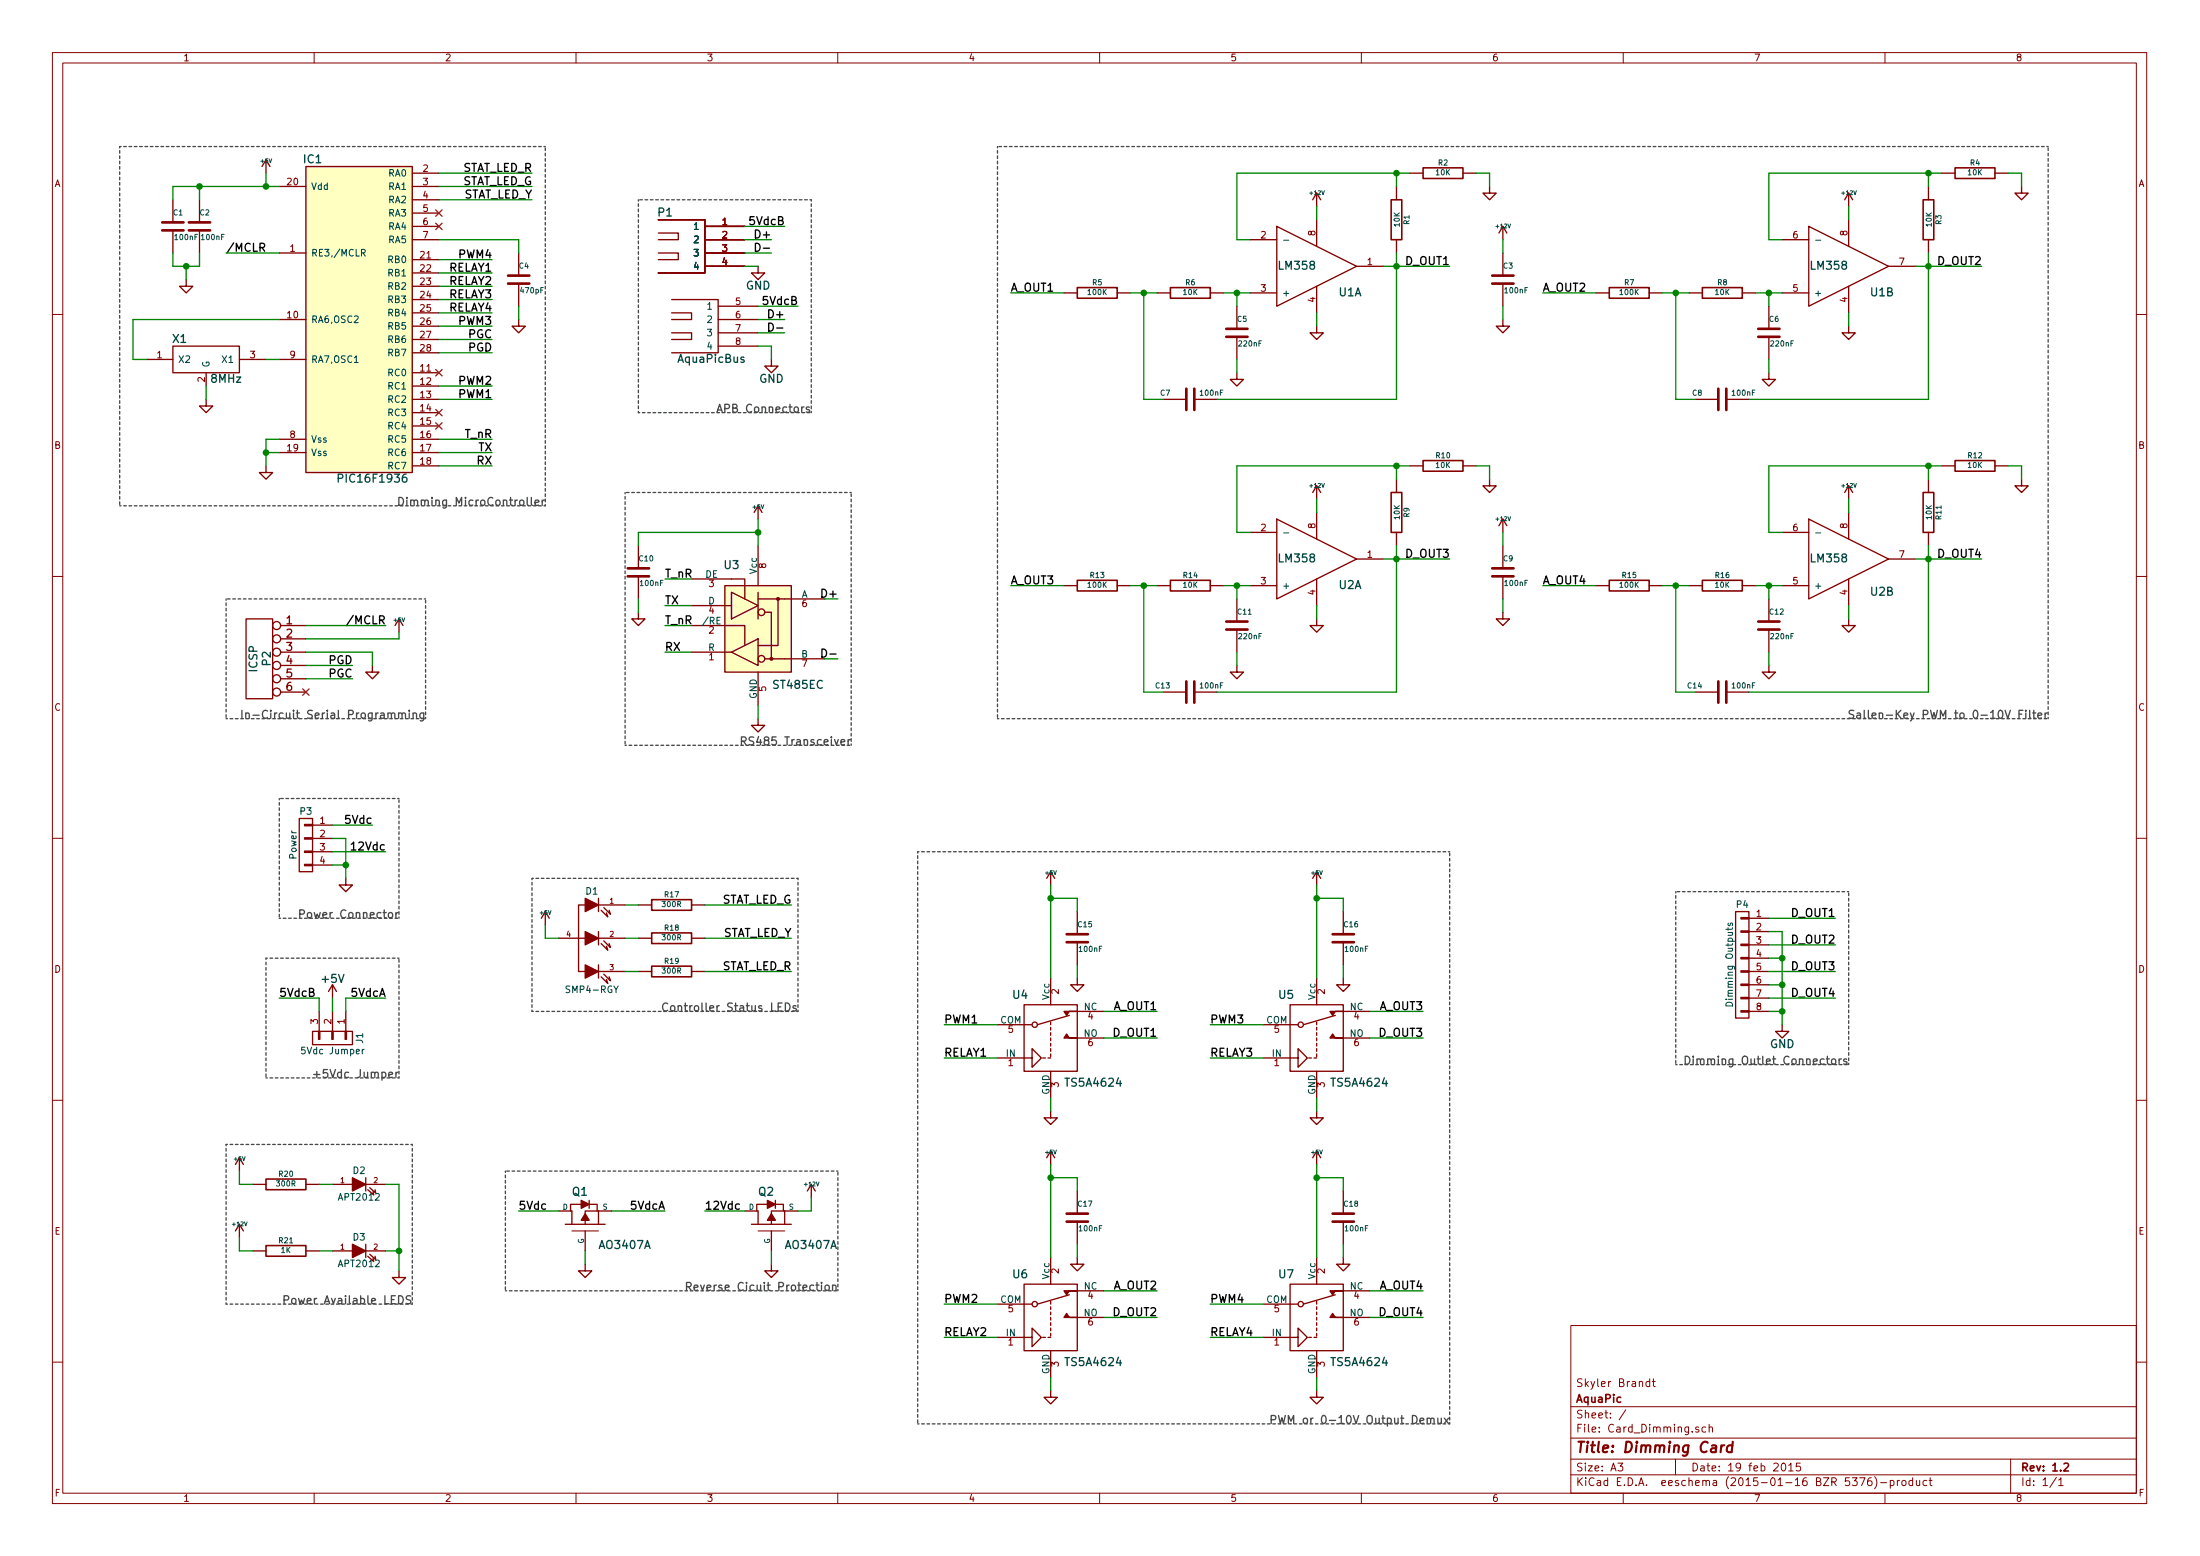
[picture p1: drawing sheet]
<svg xmlns="http://www.w3.org/2000/svg" width="420mm" height="297mm" viewBox="0 0 420 297" stroke-linecap="round" stroke-linejoin="round" font-family="sans-serif">
<g fill="none" stroke="#840000" stroke-width=".19">
<path d="M10 10h400v277h-400zM12 12h396v273.1h-396zM60 10v2M110 10v2M160 10v2M210 10v2M260 10v2M310 10v2M360 10v2M10 60h2M408 60h2M10 110h2"/>
<path d="M408 110h2M10 160h2M408 160h2M10 210h2M408 210h2M300 253h108v32.1h-108zM10 260h2M300 278.5h108M300 274.5h108M300 268.5h108M309 279.3h.9l-.5 .6 .5 .1v.7l-.2 .1-.7-.1M310.5 269.1l-1.3 2"/>
<path d="M315.1 263.8l-.5-.1-.2 .3v.6l.2 .1 .5-.1M315.1 263.2v1.5M315.6 263.7h.5M315.8 263.2v1.3l.3 .2M320 278.5v3M324.4 272.5a.37 .37 0 0 0-.6 .1l.1 .2 .5 .2 .1 .1-.2 .3-.5-.1M325.8 272.5l-.5-.1-.3 .3 .1 .6 .2 .1 .5-.1M326.4 272.5l.2-.1 .4 .1 .1 .9M326.4 271.9v1.5M340.3 279.5l.2-.2a.81 .81 0 0 1 .6 .6 .81 .81 0 0 1-.3 .8l-.1 .1a.79 .79 0 0 1-.4-1.3zM341.6 279.7l.4-.4v1.5M343.8 279.3h-.7l-.1 .7 .3-.1h.4l.2 .3-.1 .5-.2 .1-.6-.1"/>
<path d="M384 278.5v6.6M408 260h2M60 285.1v1.9M110 285.1v1.9M160 285.1v1.9M210 285.1v1.9M260 285.1v1.9M300 281.5h108M310 285.1v1.9M341.6 280.8h.9M355.2 282.1h1l-.7 1.5M357.4 282.1a.59 .59 0 0 0-.7 .6v.8l.2 .1 .6-.1v-.5l-.1-.3h-.5l-.2 .3"/>
<path d="M358 281.9a1.71 1.71 0 0 1 0 2.3M359.2 283h1.1M360 285.1v1.9M361 282.7l.4-.1 .3 .3-.1 .6h-.6M361 282.6v1.5M362.4 282.6v1M362.8 282.6l-.4 .3M363.3 282.7l.2-.1 .4 .1 .1 .6-.1 .2-.4 .1-.2-.1zM365.3 282.7l-.5-.1-.2 .3v.6l.2 .1 .5-.1M365.3 282.1v1.5M366 282.6l.1 .9 .3 .1 .2-.1M366.6 282.6v1"/>
<path d="M368 282.7l-.5-.1-.2 .3v.6l.2 .1 .5-.1M368.4 282.6h.6M368.6 282.1v1.3l.4 .2M392.7 282l-1.2 2M393.2 282.5l.4-.4v1.5M393.2 283.6h.8"/>
</g>
<g fill="none" stroke="#840000" stroke-width=".3">
<path d="M265.7 38.1h2v7.7h-2zM271.8 32h7.6v2.1h-7.6zM367.3 38.1h2v7.7h-2zM373.4 32h7.6v2.1h-7.6zM205.7 54.9h7.7v2h-7.7zM223.5 54.9h7.6v2h-7.6zM307.3 54.9h7.7v2h-7.7zM325.1 54.9h7.6v2h-7.6zM265.7 94h2v7.6h-2zM271.8 87.9h7.6v2.1h-7.6zM367.3 94h2v7.6h-2zM373.4 87.9h7.6v2.1h-7.6z"/>
<path d="M205.7 110.8h7.7v2h-7.7zM223.5 110.8h7.6v2h-7.6zM307.3 110.8h7.7v2h-7.7zM325.1 110.8h7.6v2h-7.6zM124.5 171.7h7.6v2.1h-7.6zM124.5 178.1h7.6v2h-7.6zM124.5 184.4h7.6v2.1h-7.6zM50.8 237.8h7.6v2h-7.6zM50.8 225.1h7.6v2h-7.6zM394.2 279.5l.6-.2 .2 .4-.9 1.1h.9"/>
</g>
<path d="M329.3 275.9l-.4 .1-.2 .3M330.9 276a.7 .7 0 0 0-1.1 .3v.7l.3 .2 .6-.1M330.9 275.2l-.2 2" fill="none" stroke="#840000" stroke-width=".41"/>
<path d="M49.7 47.3l.7-.1 .1-.2v-.4l-.3-.2h-.5v1.6M50 47.3l.5 .7M144.3 46.4a.77 .77 0 0 1 .9 .8 .77 .77 0 0 1-.9 .8zM145.8 47.4h1.2M146.8 61.7a.77 .77 0 0 1 .9 .7 .77 .77 0 0 1-.9 .8zM148.3 62.6h1.2M157 123.9a.77 .77 0 0 1 .9 .8 .77 .77 0 0 1-.9 .7z" fill="none" stroke="#000" stroke-width=".25"/>
<g fill="none" stroke="#840000" stroke-width=".25">
<path d="M33 38.1v4.4M38.1 38.1v4.4M50.8 30.5l-.8 1.3M50.8 30.5v2.6M50.8 30.5l.8 1.3M53.3 35.6h5.1M58.4 31.8h20.3v58.4h-20.3zM78.7 33.1h5.1M78.7 35.6h5.1M78.7 38.1h5.1M251.5 36.9v2.5M251.5 36.9l-.8 1.2"/>
<path d="M251.5 36.9l.7 1.2M266.7 35.6v2.5M269.2 33.1h2.6M279.4 33.1h2.5M284.5 35.6v1.3h1.2l-1.2 1.2-1.3-1.2h1.3M353.1 36.9v2.5M353.1 36.9l-.8 1.2M353.1 36.9l.7 1.2M368.3 35.6v2.5M370.8 33.1h2.6M381 33.1h2.5M386.1 35.6v1.3h1.2l-1.2 1.2-1.3-1.2h1.3"/>
<path d="M33 44v4.3M35.6 53.4v1.2h1.2l-1.2 1.3-1.3-1.3h1.3M38.1 44v4.3M53.3 48.3h5.1M78.7 45.8h5.1M78.7 40.7h5.1M78.7 43.2h5.1M78.7 49.6h5.1M78.7 52.1h5.1M78.7 54.6h5.1M78.7 57.2h5.1M78.7 59.7h5.1"/>
<path d="M99.1 48.3v4.3M99.1 54.1v4.4M125.7 41.9h8.9v10.2h-8.9M125.7 48.3h3.8v1.3h-3.8M125.7 44.5h3.8v1.3h-3.8M128.3 59.7h3.8v1.3h-3.8M128.3 57.2h8.9v10.1h-8.9M134.6 50.8h7.6M134.6 45.8h7.6M134.6 48.3h7.6M134.6 43.2h7.6M137.2 58.5h7.6"/>
<path d="M144.8 50.8v1.3h1.2l-1.2 1.3-1.3-1.3h1.3M203.2 55.9h2.5M213.4 55.9h2.5M221 55.9h2.5M231.1 55.9h2.6M236.2 58.5v4.3M238.8 55.9h5M238.8 45.8h5M243.8 43.2l15.3 7.6-15.3 7.7zM251.5 41.9v5.1M251.5 54.6v5.1M259.1 50.8h5.1"/>
<path d="M266.7 45.8v2.5M287 43.2v2.6M287 48.3v4.3M287 54.1v4.4M287 43.2l-.7 1.3M287 43.2l.8 1.3M304.8 55.9h2.5M315 55.9h2.5M322.6 55.9h2.5M332.7 55.9h2.6M337.8 58.5v4.3M340.4 55.9h5"/>
<path d="M340.4 45.8h5M345.4 43.2l15.3 7.6-15.3 7.7zM353.1 41.9v5.1M353.1 54.6v5.1M360.7 50.8h5.1M368.3 45.8v2.5M27.9 68.6h5.1M33 66.1h12.7v5.1h-12.7zM39.4 76.2v1.3h1.2l-1.2 1.3-1.3-1.3h1.3M39.4 71.2v2.5M45.7 68.6h5.1M53.3 68.6h5.1"/>
<path d="M53.3 61h5.1M78.7 76.2h5.1M78.7 71.2h5.1M78.7 73.7h5.1M78.7 78.8h5.1M78.7 62.3h5.1M78.7 64.8h5.1M78.7 67.3h5.1M99.1 61v1.3h1.2l-1.2 1.2-1.3-1.2h1.3M128.3 63.5h3.8v1.3h-3.8M137.2 61h7.6M137.2 63.5h7.6"/>
<path d="M137.2 66.1h7.6M147.3 68.6v1.3h1.3l-1.3 1.3-1.3-1.3h1.3M222.2 76.2h4.4M228.1 76.2h4.3M236.2 71.2v1.2h1.3l-1.3 1.3-1.3-1.3h1.3M236.2 64.3v4.3M251.5 62.3v1.2h1.2l-1.2 1.3-1.3-1.3h1.3M287 61v1.3h1.3l-1.3 1.2-1.3-1.2h1.3M323.8 76.2h4.4M329.7 76.2h4.3M337.8 71.2v1.2h1.3l-1.3 1.3-1.3-1.3h1.3M337.8 64.3v4.3"/>
<path d="M353.1 62.3v1.2h1.2l-1.2 1.3-1.3-1.3h1.3M50.8 88.9v1.3h1.3l-1.3 1.3-1.3-1.3h1.3M53.3 83.9h5.1M53.3 86.4h5.1M78.7 88.9h5.1M78.7 83.9h5.1M78.7 81.3h5.1M78.7 86.4h5.1M144.8 96.6v2.5M144.8 96.6l-.8 1.2M144.8 96.6l.7 1.2M243.8 99.1l15.3 7.6-15.3 7.6z"/>
<path d="M251.5 92.7v2.6M251.5 97.8v5.1M251.5 92.7l-.8 1.3M251.5 92.7l.7 1.3M266.7 91.5v2.5M269.2 88.9h2.6M279.4 88.9h2.5M284.5 91.5v1.2h1.2l-1.2 1.3-1.3-1.3h1.3M287 99.1v2.5M287 99.1l-.7 1.3M287 99.1l.8 1.3M345.4 99.1l15.3 7.6-15.3 7.6z"/>
<path d="M353.1 92.7v2.6M353.1 97.8v5.1M353.1 92.7l-.8 1.3M353.1 92.7l.7 1.3M368.3 91.5v2.5M370.8 88.9h2.6M381 88.9h2.5M386.1 91.5v1.2h1.2l-1.2 1.3-1.3-1.3h1.3M47 118.1h5.1v15.3h-5.1zM53.6 119.4h4.8M76.2 118.1l-.8 1.3M76.2 118.1v2.6"/>
<path d="M76.2 118.1l.8 1.3M121.9 116.9v1.2h1.3l-1.3 1.3-1.3-1.3h1.3M121.9 104.2v4.3M121.9 110v4.3M132.1 119.4h10.1v3.8M132.1 110.5h10.1v3.8M132.1 115.6h7.6M138.4 111.8h12.7v16.5h-12.7zM139.7 113.1l5.1 2.5-5.1 2.5zM144.8 114.3h3.8v8.9h-3.8M144.8 104.2v7.6M144.8 113.1v5"/>
<path d="M146 116.9h1.3v8.9h-1.3M148.6 114.3h8.9M203.2 111.8h2.5M213.4 111.8h2.5M221 111.8h2.5M231.1 111.8h2.6M236.2 114.3v4.4M238.8 101.6h5M238.8 111.8h5M251.5 118.1v1.3h1.2l-1.2 1.3-1.3-1.3h1.3M251.5 110.5v5.1M259.1 106.7h5.1"/>
<path d="M266.7 101.6v2.6M287 116.9v1.2h1.3l-1.3 1.3-1.3-1.3h1.3M287 104.2v4.3M287 110v4.3M304.8 111.8h2.5M315 111.8h2.5M322.6 111.8h2.5M332.7 111.8h2.6M337.8 114.3v4.4M340.4 101.6h5M340.4 111.8h5M353.1 118.1v1.3h1.2l-1.2 1.3-1.3-1.3h1.3"/>
<path d="M353.1 110.5v5.1M360.7 106.7h5.1M368.3 101.6v2.6M53.6 122h4.8M53.6 124.5h4.8M53.6 127h4.8M53.6 129.6h4.8M53.6 132.1h4.8M71.1 127v1.3h1.3l-1.3 1.3-1.3-1.3h1.3M132.1 124.5h7.6M139.7 124.5l5.1-2.5v5zM144.8 137.2v1.3h1.2l-1.2 1.2-1.3-1.2h1.3"/>
<path d="M144.8 128.3v6.4M147.3 125.8h10.2M222.2 132.1h4.4M228.1 132.1h4.3M236.2 127v1.3h1.3l-1.3 1.3-1.3-1.3h1.3M236.2 120.2v4.3M323.8 132.1h4.4M329.7 132.1h4.3M337.8 127v1.3h1.3l-1.3 1.3-1.3-1.3h1.3M337.8 120.2v4.3M57.1 156.2h2.6v10.2h-2.6zM58.2 159.9h1.5v.3h-1.5z"/>
<path d="M58.2 157.4h1.5v.2h-1.5zM59.7 157.5h3.8M58.2 165h1.5v.3h-1.5zM58.2 162.5h1.5v.2h-1.5zM59.7 160.1h3.8M59.7 162.6h3.8M59.7 165.1h3.8M66 167.7v1.2h1.3l-1.3 1.3-1.2-1.3h1.2M104.1 174l-.7 1.3M104.1 174v2.6M104.1 174l.8 1.3M106.7 179.1h5.1"/>
<path d="M111.8 172.8h-1.3v12.7h1.3M114.3 179.1h5.1M114.3 171.5v2.5M114.3 177.8v2.6M114.3 172.8h5.1M114.8 173.8l1.3 1.2-.3-.7M115.3 179.6l1.3 1.3-.3-.8M115.3 173.3l1.3 1.2-.3-.7M121.9 179.1h2.6M121.9 172.8h2.6M132.1 179.1h2.5M132.1 172.8h2.5"/>
<path d="M200.7 166.4v2.5M200.7 166.4l-.8 1.3M200.7 166.4l.7 1.3M205.7 174v4.3M205.7 179.9v4.3M251.5 166.4v2.5M251.5 166.4l-.8 1.3M251.5 166.4l.7 1.3M256.5 174v4.3M256.5 179.9v4.3M331.5 174h2.5v20.3h-2.5zM332.5 177.7h1.5v.3h-1.5z"/>
<path d="M332.5 175.2h1.5v.2h-1.5zM334 175.3h3.8M334 177.8h3.8M59.7 196.9h7.6v2.5h-7.6zM60.8 196.9h.3v1.5h-.3zM61 193.1v3.8M63.4 196.9h.2v1.5h-.2zM63.5 188v2.5M63.5 193.1v3.8M63.5 188l-.8 1.3M63.5 188l.8 1.3M65.9 196.9h.3v1.5h-.3z"/>
<path d="M66 193.1v3.8M114.3 184.2v2.5M114.3 185.5h5.1M114.8 186.5l1.3 1.2-.3-.7M114.8 180.1l1.3 1.3-.3-.8M115.3 186l1.3 1.2-.3-.7M121.9 185.5h2.6M132.1 185.5h2.5M190.5 195.6h6.6M195.6 191.8h10.1v12.7h-10.1zM200.7 199.2v.5M200.7 186.7v5.1"/>
<path d="M200.7 195.1v.5M200.7 196.1v.5M200.7 197.1v.5M200.7 198.2v.5M204.2 193.8l-6.1 1.8M205.7 186.7v1.3h1.3l-1.3 1.3-1.2-1.3h1.2M205.7 193.1h5.1M205.7 198.2h5.1M241.3 195.6h6.6M246.4 191.8h10.1v12.7h-10.1zM251.5 199.2v.5M251.5 186.7v5.1"/>
<path d="M251.5 195.1v.5M251.5 196.1v.5M251.5 197.1v.5M251.5 198.2v.5M255 193.8l-6.1 1.8M256.5 186.7v1.3h1.3l-1.3 1.3-1.2-1.3h1.2M256.5 193.1h5.1M256.5 198.2h5.1M332.5 192.9h1.5v.3h-1.5zM332.5 190.4h1.5v.3h-1.5zM332.5 187.9h1.5v.2h-1.5zM332.5 185.3h1.5v.3h-1.5z"/>
<path d="M332.5 182.8h1.5v.2h-1.5zM332.5 180.2h1.5v.3h-1.5zM334 185.5h3.8M334 193.1h3.8M334 180.4h3.8M334 182.9h3.8M334 188h3.8M334 190.5h3.8M340.4 195.6v1.3h1.2l-1.2 1.3-1.3-1.3h1.3M190.5 202h6.6v-1.8l1.8 1.8-1.8 1.7v-1.7M199.1 202h.5M200.2 202h.5"/>
<path d="M200.7 212.1v1.3h1.2l-1.2 1.3-1.3-1.3h1.3M200.7 219.7l-.8 1.3M200.7 200.2v.5M200.7 201.2v.5M200.7 204.5v5.1M200.7 219.7v2.6M200.7 219.7l.7 1.3M241.3 202h6.6v-1.8l1.8 1.8-1.8 1.7v-1.7M249.9 202h.5M251 202h.5M251.5 212.1v1.3h1.2l-1.2 1.3-1.3-1.3h1.3M251.5 200.2v.5"/>
<path d="M251.5 201.2v.5M251.5 204.5v5.1M251.5 219.7v2.6M251.5 219.7l-.8 1.3M251.5 219.7l.7 1.3M45.7 221l-.7 1.3M45.7 221v2.6M45.7 233.7v2.6M45.7 221l.8 1.3M45.7 233.7l-.7 1.3M45.7 233.7l.8 1.3M48.3 226.1h2.5"/>
<path d="M48.3 238.8h2.5M58.4 226.1h2.6M58.4 238.8h2.6M63.5 226.1h3.8M63.5 238.8h3.8M69.8 224.8v2.6M69.8 237.5v2.6M69.8 226.1h3.9M69.8 238.8h3.9M70.2 227.1l1.2 1-.2-.6M70.2 239.8l1.2 1-.2-.6M70.6 226.7l1.2 1-.2-.6"/>
<path d="M70.6 239.4l1.2 1-.2-.6M106.7 231.2h2.5v2.5M107.9 233.7h7.7M111 229.9h-2v1.3M111.8 233v.7M111.8 235v3.8M112.5 229.9h1.5v1.3M112.5 229.1v1.6M114.3 231.2h-2.5v.5M114.3 231.2v2.5M114.3 231.2h2.5M142.2 231.2h2.6v2.5"/>
<path d="M143.5 233.7h7.6M146.6 229.9h-2.1v1.3M147.3 233v.7M147.3 235v3.8M148.1 229.9h1.5v1.3M148.1 229.1v1.6M149.9 231.2h-2.6v.5M149.9 231.2v2.5M149.9 231.2h2.5M154.9 226.1l-.7 1.3M154.9 226.1v2.5M154.9 226.1l.8 1.3"/>
<path d="M205.7 227.4v4.3M205.7 233.2v4.3M256.5 227.4v4.3M256.5 233.2v4.3M76.2 242.6v1.3h1.3l-1.3 1.2-1.3-1.2h1.3M111.8 241.3v1.3h1.2l-1.2 1.3-1.3-1.3h1.3M147.3 241.3v1.3h1.3l-1.3 1.3-1.3-1.3h1.3M190.5 255.3h6.6v-1.8l1.8 1.8-1.8 1.8v-1.8M190.5 249h6.6M195.6 245.1h10.1v12.7h-10.1zM199.1 255.3h.5M200.2 255.3h.5"/>
<path d="M200.7 252.5v.5M200.7 240.1v5M200.7 248.4v.6M200.7 249.5v.5M200.7 250.5v.5M200.7 251.5v.5M200.7 253.5v.5M200.7 254.5v.6M200.7 257.8v5.1M204.2 247.2l-6.1 1.8M205.7 240.1v1.2h1.3l-1.3 1.3-1.2-1.3h1.2M205.7 246.4h5.1"/>
<path d="M205.7 251.5h5.1M241.3 255.3h6.6v-1.8l1.8 1.8-1.8 1.8v-1.8M241.3 249h6.6M246.4 245.1h10.1v12.7h-10.1zM249.9 255.3h.5M251 255.3h.5M251.5 252.5v.5M251.5 240.1v5M251.5 248.4v.6M251.5 249.5v.5M251.5 250.5v.5M251.5 251.5v.5"/>
<path d="M251.5 253.5v.5M251.5 254.5v.6M251.5 257.8v5.1M255 247.2l-6.1 1.8M256.5 240.1v1.2h1.3l-1.3 1.3-1.2-1.3h1.2M256.5 246.4h5.1M256.5 251.5h5.1M200.7 265.5v1.2h1.2l-1.2 1.3-1.3-1.3h1.3M251.5 265.5v1.2h1.2l-1.2 1.3-1.3-1.3h1.3"/>
<circle cx="52.8" cy="119.4" r=".76"/>
<circle cx="145.4" cy="116.9" r=".63"/>
<circle cx="52.8" cy="129.6" r=".76"/>
<circle cx="52.8" cy="124.5" r=".76"/>
<circle cx="52.8" cy="127" r=".76"/>
<circle cx="52.8" cy="122" r=".76"/>
<circle cx="52.8" cy="132.1" r=".76"/>
<circle cx="145.4" cy="125.8" r=".63"/>
<circle cx="197.6" cy="195.6" r=".51"/>
<circle cx="248.4" cy="195.6" r=".51"/>
<circle cx="197.6" cy="249" r=".51"/>
<circle cx="248.4" cy="249" r=".51"/>
</g>
<path d="M83.2 40.1l1.2 1.2M83.2 42.6l1.2 1.2M84.4 40.1l-1.2 1.2M84.4 42.6l-1.2 1.2M83.2 70.5l1.2 1.3M83.2 78.2l1.2 1.2M84.4 70.5l-1.2 1.3M84.4 78.2l-1.2 1.2M83.2 80.7l1.2 1.2M84.4 80.7l-1.2 1.2M57.8 131.5l1.2 1.2M59 131.5l-1.2 1.2" fill="none" stroke="#f00" stroke-width=".25"/>
<g fill="none" stroke="#840000" stroke-width=".51">
<path d="M31 44h4.1M31 42.5h4.1M36.1 44h4M36.1 42.5h4M97 54.1h4.1M97 52.6h4.1M285 54.1h4.1M285 52.6h4.1M226.6 74.2v4.1M228.1 74.2v4.1M234.2 64.3h4.1M234.2 62.8h4.1"/>
<path d="M328.2 74.2v4.1M329.7 74.2v4.1M335.8 64.3h4.1M335.8 62.8h4.1M119.9 110h4.1M119.9 108.5h4.1M234.2 118.7h4.1M285 110h4.1M285 108.5h4.1M335.8 118.7h4.1M226.6 130.1v4M228.1 130.1v4"/>
<path d="M234.2 120.2h4.1M328.2 130.1v4M329.7 130.1v4M335.8 120.2h4.1M203.7 179.9h4.1M203.7 178.3h4.1M254.5 179.9h4.1M254.5 178.3h4.1M203.7 233.2h4.1M203.7 231.7h4.1M254.5 233.2h4.1M254.5 231.7h4.1"/>
</g>
<path d="M69 48.3l.6-.1 .1-.5-.7-.1v1.3M69.3 48.3l.4 .6M245.2 45.9h.9M346.8 45.9h.9M245.2 101.7h.9M346.8 101.7h.9M330 177.1v.5M330.1 176.2l-.1 .3 .2 .2h.2l.1-.5h.3v.5M330.9 177.1l-.2 .3h-1.1M69.2 200.3v.9M69.5 200.3l-.3 .3" fill="none" stroke="#004848" stroke-width=".2"/>
<g fill="none" stroke="#484848" stroke-width=".25">
<path d="M136.9 78.7l.5-1.5 .5 1.5M137.1 78.3h.7M154.6 77.8l-.4-.1-.2 .2 .1 .2 .5 .2v.3h-.6M76.2 95a.77 .77 0 0 1 .9 .7 .77 .77 0 0 1-.9 .8zM77.7 95v.1M77.7 95.5v1M102.2 96l.7-.2-.1-.3h-.4l-.2 .2 .1 .7h.5M103.6 95.5v1M104 95.5h-.3l-.1 .3M46.2 135.6v1.5M46.9 136.3l.1-.1a.36 .36 0 0 1 .6 .1v.8M46.9 136.1v1"/>
<path d="M48.3 136.5h1.2M51.1 135.7a.72 .72 0 0 0-1 .5 .72 .72 0 0 0 .7 .9l.3-.1M80.9 136.1v1.2l-.3 .3h-.3M80.9 136.2l-.4-.1-.3 .3v.4l.1 .2h.6M354 135.7a.62 .62 0 0 0-.8 0v.5l.7 .3v.5a.62 .62 0 0 1-.8 0M354.7 136.2h.5l.1 .9M355.3 136.5h-.5a.3 .3 0 0 0-.2 .3 .3 .3 0 0 0 .2 .3l.5-.1M356 135.6v1.3l.3 .2M356.8 135.6v1.3l.2 .2M357.5 136.6l.8-.1-.1-.3-.4-.1-.3 .2 .1 .7h.6M358.9 136.3l.1-.1a.36 .36 0 0 1 .6 .1v.8M358.9 136.1v1"/>
<path d="M391 136.1l-.3 .1-.1 .2M141.6 141.5l.7-.1 .2-.2-.1-.4-.2-.1h-.6v1.5M142 141.5l.5 .7M57.3 174.5l.7-.1 .1-.2v-.4l-.3-.1h-.5v1.5M76 174.2l-.2 .1-.2 .2M127.5 191.6a.72 .72 0 0 0-1 .5 .72 .72 0 0 0 .7 .9l.3-.2M128.2 192.1l.4-.1 .3 .3v.4l-.3 .3-.4-.1-.1-.2v-.4zM152 192.1l-.3-.1-.3 .2 .1 .2 .5 .2v.3h-.6M59.9 205.1h1.2M60.5 204.5v1.2M321.8 201.6a.77 .77 0 0 1 .9 .8 .77 .77 0 0 1-.9 .8zM323.4 201.6v.2"/>
<path d="M323.4 202.1v1.1M324.1 202.3l.1-.1a.36 .36 0 0 1 .6 .2v.8M324.1 202.1v1.1M351.7 202.1l-.3 .1-.2 .2M352.7 202.2l-.4-.1-.2 .3 .1 .2 .5 .1v.4h-.6M54.3 248.2l.7-.1 .1-.2v-.4l-.3-.1h-.5v1.5M78.5 247.4a.62 .62 0 0 0-.9 .1v.4l.8 .4v.4a.62 .62 0 0 1-.8 .1M131.1 245.6h.8l.1-.3-.1-.3-.2-.2h-.6v1.5M131.5 245.6l.5 .7M132.6 245.8l.7-.1-.1-.3-.4-.1-.2 .3v.7h.6M159 245.5l.1-.1a.36 .36 0 0 1 .6 .2v.7M159 245.3v1"/>
<path d="M242.8 271h.7l.2-.3-.1-.3-.2-.2h-.6v1.5M244.2 270.2l.3 1.5 .3-1.1 .3 1.1 .4-1.5M246 271.7v-1.5l.6 1.1 .5-1.1v1.5M275.8 270.7l.8 1M276.6 270.7l-.8 1"/>
</g>
<g fill="#840000" stroke="#840000" stroke-width=".25">
<path d="M111.8 171.5l2.5 1.3-2.5 1.2z"/>
<path d="M111.8 184.2l2.5 1.3-2.5 1.2z"/>
<path d="M111.8 177.8l2.5 1.3-2.5 1.3z"/>
<path d="M203.7 197.4l.5 .8h1.5h-2.5z"/>
<path d="M203.2 193.1h2.5h-1.5l-.5 .7z"/>
<path d="M254.5 197.4l.5 .8h1.5h-2.5z"/>
<path d="M254 193.1h2.5h-1.5l-.5 .7z"/>
<path d="M203.7 250.7l.5 .8h1.5h-2.5z"/>
<path d="M203.2 246.4h2.5h-1.5l-.5 .8z"/>
<path d="M254.5 250.7l.5 .8h1.5h-2.5z"/>
<path d="M254 246.4h2.5h-1.5l-.5 .8z"/>
<path d="M146.6 229.1l1.5 .8-1.5 .8z"/>
<path d="M147.3 231.7l.8 1.3h-1.5z"/>
<path d="M67.3 224.8l2.5 1.3-2.5 1.3z"/>
<path d="M67.3 237.5l2.5 1.3-2.5 1.3z"/>
<path d="M111 229.1l1.5 .8-1.5 .8z"/>
<path d="M111.8 231.7l.7 1.3h-1.5z"/>
<circle cx="147.3" cy="125.8" r=".25"/>
<circle cx="148.6" cy="114.3" r=".25"/>
</g>
<g fill="#ffffc2" stroke="#ffffc2" stroke-width=".25">
<path d="M138.4 111.8h12.7v16.5h-12.7z"/>
<path d="M58.4 31.8h20.3v58.4h-20.3z"/>
</g>
<path d="M142.1 68.2h-.4l-.2 .2 .1 .2 .5 .1v.4h-.6M64.6 91.3l.7-.1 .2-.2-.1-.3-.2-.2h-.6v1.5" fill="none" stroke="#004848" stroke-width=".25"/>
<path d="M109.2 235h5.1M144.8 235h5.1" fill="none" stroke="#840000" stroke-width=".2"/>
<g fill="none" stroke="#008400" stroke-width=".25">
<path d="M38.1 35.6v2.5M50.8 33.1v2.5M53.3 35.6h-20.3v2.5M83.8 33.1h17.8M83.8 35.6h17.8M83.8 38.1h17.8M251.5 39.4v2.5M266.7 33.1v2.5M269.2 33.1h-33v12.7h2.6M281.9 33.1h2.6v2.5M353.1 39.4v2.5M368.3 33.1v2.5"/>
<path d="M370.8 33.1h-33v12.7h2.6M383.5 33.1h2.6v2.5M33 48.3v2.5h5.1v-2.5M35.6 50.8v2.6M43.2 48.3h10.1M83.8 45.8h15.3v2.5M83.8 59.7h10.2M83.8 57.2h10.2M83.8 54.6h10.2M83.8 52.1h10.2M83.8 49.6h10.2M99.1 58.5v2.5"/>
<path d="M142.2 50.8h2.6M142.2 43.2h7.7M142.2 45.8h5.1M142.2 48.3h5.1M144.8 58.5h7.6M193 55.9h10.2M215.9 55.9h5.1M218.4 55.9v20.3h3.8M233.7 55.9h5.1M236.2 55.9v2.6M251.5 59.7v2.6M264.2 50.8h12.7"/>
<path d="M266.7 48.3v27.9h-34.3M287 45.8v2.5M287 58.5v2.5M294.6 55.9h10.2M317.5 55.9h5.1M320 55.9v20.3h3.8M335.3 55.9h5.1M337.8 55.9v2.6M353.1 59.7v2.6M365.8 50.8h12.7M368.3 48.3v27.9h-34.3M39.4 73.7v2.5"/>
<path d="M50.8 68.6h2.5M53.3 61h-27.9v7.6h2.5M83.8 76.2h10.2M83.8 73.7h10.2M83.8 62.3h10.2M83.8 67.3h10.2M83.8 64.8h10.2M144.8 61h5.1M144.8 63.5h5.1M144.8 66.1h2.5v2.5M236.2 68.6v2.6M337.8 68.6v2.6"/>
<path d="M50.8 86.4h2.5M53.3 83.9h-2.5v5M83.8 83.9h10.2M83.8 88.9h10.2M83.8 86.4h10.2M144.8 99.1v5.1M251.5 95.3v2.5M266.7 88.9v2.6M269.2 88.9h-33v12.7h2.6M281.9 88.9h2.6v2.6M353.1 95.3v2.5M368.3 88.9v2.6"/>
<path d="M370.8 88.9h-33v12.7h2.6M383.5 88.9h2.6v2.6M58.4 119.4h15.3M121.9 114.3v2.6M127 119.4h5.1M127 110.5h5.1M127 115.6h5.1M144.8 101.6h-22.9v2.6M193 111.8h10.2M215.9 111.8h5.1M218.4 111.8v20.3h3.8M233.7 111.8h5.1"/>
<path d="M236.2 111.8v2.5M251.5 115.6v2.5M264.2 106.7h12.7M266.7 104.2v27.9h-34.3M287 101.6v2.6M287 114.3v2.6M294.6 111.8h10.2M317.5 111.8h5.1M320 111.8v20.3h3.8M335.3 111.8h5.1M337.8 111.8v2.5M353.1 115.6v2.5"/>
<path d="M365.8 106.7h12.7M368.3 104.2v27.9h-34.3M58.4 124.5h12.7v2.5M58.4 129.6h8.9M58.4 127h8.9M76.2 120.7v1.3h-17.8M127 124.5h5.1M144.8 134.7v2.5M236.2 124.5v2.5M337.8 124.5v2.5M63.5 157.5h7.6M63.5 160.1h2.5v7.6"/>
<path d="M63.5 165.1h2.5M63.5 162.6h10.2M104.1 176.6v2.5h2.6M119.4 179.1h2.5M119.4 172.8h2.5M134.6 179.1h16.5M134.6 172.8h16.5M200.7 171.5h5v2.5M200.7 168.9v17.8M251.5 171.5h5v2.5M251.5 168.9v17.8M337.8 175.3h12.7"/>
<path d="M337.8 177.8h2.6v17.8M53.3 190.5h7.7v2.6M63.5 190.5v2.6M73.7 190.5h-7.7v2.6M119.4 185.5h2.5M134.6 185.5h16.5M180.3 195.6h10.2M205.7 184.2v2.5M210.8 193.1h10.2M210.8 198.2h10.2M231.1 195.6h10.2M256.5 184.2v2.5"/>
<path d="M261.6 193.1h10.2M261.6 198.2h10.2M337.8 190.5h12.7M337.8 182.9h2.6M337.8 180.4h12.7M337.8 185.5h12.7M337.8 188h2.6M337.8 193.1h2.6M180.3 202h10.2M200.7 209.6v2.5M231.1 202h10.2M251.5 209.6v2.5"/>
<path d="M45.7 223.6v2.5h2.6M45.7 236.3v2.5h2.6M61 226.1h2.5M61 238.8h2.5M73.7 226.1h2.5v16.5M73.7 238.8h2.5M99.1 231.2h7.6M111.8 238.8v2.5M116.8 231.2h10.2M134.6 231.2h7.6M147.3 238.8v2.5M154.9 228.6v2.6h-2.5"/>
<path d="M200.7 224.8h5v2.6M200.7 222.3v17.8M205.7 237.5v2.6M251.5 224.8h5v2.6M251.5 222.3v17.8M256.5 237.5v2.6M180.3 249h10.2M180.3 255.3h10.2M210.8 251.5h10.2M210.8 246.4h10.2M231.1 249h10.2M231.1 255.3h10.2"/>
<path d="M261.6 251.5h10.2M261.6 246.4h10.2M200.7 262.9v2.6M251.5 262.9v2.6"/>
</g>
<g fill="#008400" stroke="#008400" stroke-width=".25">
<circle cx="266.7" cy="33.1" r=".51"/>
<circle cx="368.3" cy="33.1" r=".51"/>
<circle cx="66" cy="165.1" r=".51"/>
<circle cx="340.4" cy="193.1" r=".51"/>
<circle cx="340.4" cy="182.9" r=".51"/>
<circle cx="340.4" cy="188" r=".51"/>
<circle cx="76.2" cy="238.8" r=".51"/>
<circle cx="50.8" cy="35.6" r=".51"/>
<circle cx="144.8" cy="101.6" r=".51"/>
<circle cx="50.8" cy="86.4" r=".51"/>
<circle cx="200.7" cy="171.5" r=".51"/>
<circle cx="251.5" cy="171.5" r=".51"/>
<circle cx="251.5" cy="224.8" r=".51"/>
<circle cx="200.7" cy="224.8" r=".51"/>
<circle cx="368.3" cy="106.7" r=".51"/>
<circle cx="320" cy="111.8" r=".51"/>
<circle cx="337.8" cy="111.8" r=".51"/>
<circle cx="368.3" cy="50.8" r=".51"/>
<circle cx="320" cy="55.9" r=".51"/>
<circle cx="337.8" cy="55.9" r=".51"/>
<circle cx="266.7" cy="106.7" r=".51"/>
<circle cx="218.4" cy="111.8" r=".51"/>
<circle cx="236.2" cy="111.8" r=".51"/>
<circle cx="266.7" cy="50.8" r=".51"/>
<circle cx="218.4" cy="55.9" r=".51"/>
<circle cx="236.2" cy="55.9" r=".51"/>
<circle cx="38.1" cy="35.6" r=".51"/>
<circle cx="35.6" cy="50.8" r=".51"/>
<circle cx="266.7" cy="88.9" r=".51"/>
<circle cx="368.3" cy="88.9" r=".51"/>
</g>
<g fill="none" stroke="#484848" stroke-width=".25" stroke-dasharray=".5" stroke-dashoffset=".3">
<path d="M22.9 28v68.6M104.1 28h-81.2M121.9 38.1v40.7M154.9 38.1h-33M190.5 28v109.2M391.2 28h-200.7M121.9 78.8h33M154.9 78.8v-40.7M22.9 96.6h81.2M104.1 96.6v-68.6M119.4 94v48.3M162.6 94h-43.2"/>
<path d="M43.2 114.3v22.9M81.3 114.3h-38.1M43.2 137.2h38.1M81.3 137.2v-22.9M190.5 137.2h200.7M391.2 137.2v-109.2M53.3 152.4v22.9M76.2 152.4h-22.9M119.4 142.3h43.2M162.6 142.3v-48.3M53.3 175.3h22.9M76.2 175.3v-22.9"/>
<path d="M101.6 167.7v25.4M152.4 167.7h-50.8M175.3 162.6v109.2M276.9 162.6h-101.6M320 170.2v33M353.1 170.2h-33.1M50.8 182.9v22.9M76.2 182.9h-25.4M101.6 193.1h50.8M152.4 193.1v-25.4M43.2 218.5v30.5M50.8 205.8h25.4"/>
<path d="M76.2 205.8v-22.9M78.7 218.5h-35.5M320 203.2h33.1M353.1 203.2v-33M96.5 223.6v22.8M160 223.6h-63.5M43.2 249h35.5M78.7 249v-30.5M96.5 246.4h63.5M160 246.4v-22.8M175.3 271.8h101.6M276.9 271.8v-109.2"/>
</g>
<text font-size="2.8" fill="#840000" x="301" y="277.3">Title: Dimming Card</text>
<g font-size="2.1" fill="#004848">
<text x="58" y="31.2">IC1</text>
<text x="125.7" y="41.3">P1</text>
<text x="244.3" y="51.5">LM358</text>
<text x="345.9" y="51.5">LM358</text>
<text x="142.4" y="55.3">GND</text>
<text x="255.7" y="56.6">U1A</text>
<text x="357.3" y="56.6">U1B</text>
<text x="33" y="65.4">X1</text>
<text x="129.6" y="69.3">AquaPicBus</text>
<text x="40.4" y="73.1">8MHz</text>
<text x="145" y="73.1">GND</text>
<text x="65.2" y="92.1">PIC16F1936</text>
<text x="244.3" y="107.4">LM358</text>
<text x="345.9" y="107.4">LM358</text>
<text x="138.4" y="108.6">U3</text>
<text x="255.7" y="112.4">U2A</text>
<text x="357.3" y="113.7">U2B</text>
<text x="49.1" y="128.2" transform="rotate(-90 49.1 128.2)">ICSP</text>
<text x="51.7" y="127" transform="rotate(-90 51.7 127)">P2</text>
<text x="147.8" y="131.5">ST485EC</text>
<text x="61.6" y="187.6">+5V</text>
<text x="193.5" y="190.7">U4</text>
<text x="244.3" y="190.7">U5</text>
<text x="338" y="200.1">GND</text>
<text x="203.7" y="207.4">TS5A4624</text>
<text x="254.5" y="207.4">TS5A4624</text>
<text x="109.3" y="228.3">Q1</text>
<text x="144.9" y="228.3">Q2</text>
<text x="114.6" y="238.4">AO3407A</text>
<text x="150.1" y="238.4">AO3407A</text>
<text x="193.5" y="244">U6</text>
<text x="244.3" y="244">U7</text>
<text x="203.7" y="260.8">TS5A4624</text>
<text x="254.5" y="260.8">TS5A4624</text>
</g>
<g font-size="2.1">
<text x="87.8" y="35.3">STAT_LED_G</text>
<text x="87.9" y="32.8">STAT_LED_R</text>
<text x="88" y="37.9">STAT_LED_Y</text>
<text x="143.3" y="43">5VdcB</text>
<text x="144.6" y="45.5">D+</text>
<text x="43.2" y="48">/MCLR</text>
<text x="85.6" y="51.9">RELAY1</text>
<text x="87.6" y="49.3">PWM4</text>
<text x="268.5" y="50.6">D_OUT1</text>
<text x="370.1" y="50.6">D_OUT2</text>
<text x="85.6" y="54.4">RELAY2</text>
<text x="85.6" y="56.9">RELAY3</text>
<text x="85.6" y="59.5">RELAY4</text>
<text x="145.8" y="58.2">5VdcB</text>
<text x="193" y="55.7">A_OUT1</text>
<text x="294.6" y="55.7">A_OUT2</text>
<text x="87.6" y="62">PWM3</text>
<text x="89.4" y="64.6">PGC</text>
<text x="147.1" y="60.7">D+</text>
<text x="89.4" y="67.1">PGD</text>
<text x="87.6" y="73.4">PWM2</text>
<text x="87.6" y="76">PWM1</text>
<text x="88.7" y="83.6">T_nR</text>
<text x="91" y="88.7">RX</text>
<text x="91.3" y="86.1">TX</text>
<text x="268.5" y="106.5">D_OUT3</text>
<text x="370.1" y="106.5">D_OUT4</text>
<text x="127" y="110.3">T_nR</text>
<text x="193" y="111.5">A_OUT3</text>
<text x="294.6" y="111.5">A_OUT4</text>
<text x="66.9" y="119.2">/MCLR</text>
<text x="127" y="115.4">TX</text>
<text x="127" y="119.2">T_nR</text>
<text x="127" y="124.2">RX</text>
<text x="62.7" y="126.8">PGD</text>
<text x="62.7" y="129.3">PGC</text>
<text x="66" y="157.3">5Vdc</text>
<text x="67.4" y="162.3">12Vdc</text>
<text x="137.3" y="172.5">STAT_LED_G</text>
<text x="137.6" y="178.9">STAT_LED_Y</text>
<text x="342.1" y="175">D_OUT1</text>
<text x="137.4" y="185.2">STAT_LED_R</text>
<text x="342.1" y="185.2">D_OUT3</text>
<text x="342.1" y="180.1">D_OUT2</text>
<text x="53.3" y="190.3">5VdcB</text>
<text x="67.1" y="190.3">5VdcA</text>
<text x="342.1" y="190.3">D_OUT4</text>
<text x="180.3" y="195.4">PWM1</text>
<text x="212.6" y="192.8">A_OUT1</text>
<text x="212.6" y="197.9">D_OUT1</text>
<text x="231.1" y="195.4">PWM3</text>
<text x="263.4" y="192.8">A_OUT3</text>
<text x="263.4" y="197.9">D_OUT3</text>
<text x="180.3" y="201.7">RELAY1</text>
<text x="231.1" y="201.7">RELAY3</text>
<text x="99.1" y="230.9">5Vdc</text>
<text x="120.4" y="230.9">5VdcA</text>
<text x="134.6" y="230.9">12Vdc</text>
<text x="180.3" y="248.7">PWM2</text>
<text x="212.6" y="246.2">A_OUT2</text>
<text x="212.6" y="251.2">D_OUT2</text>
<text x="231.1" y="248.7">PWM4</text>
<text x="263.4" y="246.2">A_OUT4</text>
<text x="263.4" y="251.2">D_OUT4</text>
<text x="180.3" y="255.1">RELAY2</text>
<text x="231.1" y="255.1">RELAY4</text>
</g>
<g font-size="2.1" fill="#484848">
<text x="138.1" y="78.8">APB Connectors</text>
<text x="78.7" y="96.6">Dimming MicroController</text>
<text x="51.2" y="137.2">In-Circuit Serial Programming</text>
<text x="359.9" y="137.2">Sallen-Key PWM to 0-10V Filter</text>
<text x="143.6" y="142.3">RS485 Transceiver</text>
<text x="58.6" y="175.3">Power Connector</text>
<text x="129.2" y="193.1">Controller Status LEDs</text>
<text x="324.9" y="203.2">Dimming Outlet Connectors</text>
<text x="61.6" y="205.8">+5Vdc Jumper</text>
<text x="56.2" y="249">Power Available LEDS</text>
<text x="134.2" y="246.4">Reverse Cicuit Protection</text>
<text x="247.5" y="271.8">PWM or 0-10V Output Demux</text>
</g>
<g font-size="2.1" fill="#840000">
<text x="54.7" y="119.2">1</text>
<text x="54.7" y="121.7">2</text>
<text x="54.7" y="124.2">3</text>
<text x="54.7" y="126.8">4</text>
<text x="54.7" y="129.3">5</text>
<text x="54.7" y="131.9">6</text>
<text x="301" y="267.8">AquaPic</text>
<text x="301" y="264.8">Skyler Brandt</text>
<text x="301" y="273.5">File: Card_Dimming.sch</text>
<text x="301" y="270.8">Sheet: /</text>
<text x="301" y="280.9">Size: A3</text>
<text x="323" y="280.9">Date: 19 feb 2015</text>
<text x="386" y="280.9">Rev: 1.2</text>
<text x="301" y="283.7">KiCad E.D.A. eeschema (2015-01-16 BZR 5376)-product</text>
<text x="386" y="283.7">Id: 1/1</text>
</g>
<g font-size="2.1" fill="#008400">
<text x="157.3" y="114.1">D+</text>
<text x="157.8" y="125.5">D-</text>
</g>
<g font-size="1.8" fill="#840000">
<text x="35" y="11.7">1</text>
<text x="85" y="11.7">2</text>
<text x="135" y="11.7">3</text>
<text x="185" y="11.7">4</text>
<text x="235" y="11.7">5</text>
<text x="285" y="11.7">6</text>
<text x="335" y="11.7">7</text>
<text x="385" y="11.7">8</text>
<text x="10.4" y="35.7">A</text>
<text x="54.9" y="35.3">20</text>
<text x="80.8" y="32.8">2</text>
<text x="80.8" y="35.3">3</text>
<text x="408.4" y="35.7">A</text>
<text x="80.8" y="37.9">4</text>
<text x="80.8" y="40.4">5</text>
<text x="80.8" y="43">6</text>
<text x="80.8" y="45.5">7</text>
<text x="137.9" y="43">1</text>
<text x="137.9" y="45.5">2</text>
<text x="240.8" y="45.5">2</text>
<text x="251.2" y="45" transform="rotate(-90 251.2 45)">8</text>
<text x="342.4" y="45.5">6</text>
<text x="352.8" y="45" transform="rotate(-90 352.8 45)">8</text>
<text x="55.4" y="48">1</text>
<text x="80.3" y="49.3">21</text>
<text x="80.3" y="51.9">22</text>
<text x="137.9" y="48">3</text>
<text x="137.9" y="50.6">4</text>
<text x="261.1" y="50.6">1</text>
<text x="362.7" y="50.6">7</text>
<text x="80.3" y="54.4">23</text>
<text x="80.3" y="56.9">24</text>
<text x="80.3" y="59.5">25</text>
<text x="140.5" y="58.2">5</text>
<text x="240.8" y="55.7">3</text>
<text x="251.2" y="57.7" transform="rotate(-90 251.2 57.7)">4</text>
<text x="342.4" y="55.7">5</text>
<text x="352.8" y="57.7" transform="rotate(-90 352.8 57.7)">4</text>
<text x="54.9" y="60.7">10</text>
<text x="80.3" y="62">26</text>
<text x="80.3" y="64.6">27</text>
<text x="140.5" y="60.7">6</text>
<text x="140.5" y="63.3">7</text>
<text x="140.5" y="65.8">8</text>
<text x="30" y="68.4">1</text>
<text x="47.8" y="68.4">3</text>
<text x="55.4" y="68.4">9</text>
<text x="80.3" y="70.9">11</text>
<text x="80.3" y="67.1">28</text>
<text x="39.1" y="72.9" transform="rotate(-90 39.1 72.9)">2</text>
<text x="80.3" y="73.4">12</text>
<text x="80.3" y="76">13</text>
<text x="55.4" y="83.6">8</text>
<text x="80.3" y="78.5">14</text>
<text x="80.3" y="81.1">15</text>
<text x="80.3" y="83.6">16</text>
<text x="10.4" y="85.7">B</text>
<text x="54.9" y="86.1">19</text>
<text x="80.3" y="86.1">17</text>
<text x="80.3" y="88.7">18</text>
<text x="408.4" y="85.7">B</text>
<text x="240.8" y="101.4">2</text>
<text x="251.2" y="100.8" transform="rotate(-90 251.2 100.8)">8</text>
<text x="342.4" y="101.4">6</text>
<text x="352.8" y="100.8" transform="rotate(-90 352.8 100.8)">8</text>
<text x="261.1" y="106.5">1</text>
<text x="362.7" y="106.5">7</text>
<text x="135.4" y="112.1">3</text>
<text x="146.3" y="108.5" transform="rotate(-90 146.3 108.5)">8</text>
<text x="240.8" y="111.5">3</text>
<text x="251.2" y="113.5" transform="rotate(-90 251.2 113.5)">4</text>
<text x="342.4" y="111.5">5</text>
<text x="352.8" y="113.5" transform="rotate(-90 352.8 113.5)">4</text>
<text x="135.4" y="117.1">4</text>
<text x="153.2" y="115.9">6</text>
<text x="135.4" y="120.9">2</text>
<text x="135.4" y="126">1</text>
<text x="146.3" y="132" transform="rotate(-90 146.3 132)">5</text>
<text x="153.2" y="127.3">7</text>
<text x="10.4" y="135.7">C</text>
<text x="408.4" y="135.7">C</text>
<text x="61.1" y="157.3">1</text>
<text x="61.1" y="159.8">2</text>
<text x="61.1" y="162.3">3</text>
<text x="61.1" y="164.9">4</text>
<text x="335.4" y="175">1</text>
<text x="335.4" y="177.6">2</text>
<text x="10.4" y="185.7">D</text>
<text x="335.4" y="180.1">3</text>
<text x="335.4" y="182.7">4</text>
<text x="335.4" y="185.2">5</text>
<text x="408.4" y="185.7">D</text>
<text x="202.2" y="189.7" transform="rotate(-90 202.2 189.7)">2</text>
<text x="253" y="189.7" transform="rotate(-90 253 189.7)">2</text>
<text x="335.4" y="187.7">6</text>
<text x="335.4" y="190.3">7</text>
<text x="60.7" y="195.5" transform="rotate(-90 60.7 195.5)">3</text>
<text x="63.2" y="195.5" transform="rotate(-90 63.2 195.5)">2</text>
<text x="65.8" y="195.5" transform="rotate(-90 65.8 195.5)">1</text>
<text x="192.6" y="197.1">5</text>
<text x="207.8" y="194.6">4</text>
<text x="243.4" y="197.1">5</text>
<text x="258.6" y="194.6">4</text>
<text x="335.4" y="192.8">8</text>
<text x="192.6" y="203.5">1</text>
<text x="207.8" y="199.7">6</text>
<text x="243.4" y="203.5">1</text>
<text x="258.6" y="199.7">6</text>
<text x="202.2" y="207.5" transform="rotate(-90 202.2 207.5)">3</text>
<text x="253" y="207.5" transform="rotate(-90 253 207.5)">3</text>
<text x="10.4" y="235.7">E</text>
<text x="408.4" y="235.7">E</text>
<text x="202.2" y="243.1" transform="rotate(-90 202.2 243.1)">2</text>
<text x="253" y="243.1" transform="rotate(-90 253 243.1)">2</text>
<text x="192.6" y="250.5">5</text>
<text x="207.8" y="247.9">4</text>
<text x="243.4" y="250.5">5</text>
<text x="258.6" y="247.9">4</text>
<text x="192.6" y="256.8">1</text>
<text x="207.8" y="253">6</text>
<text x="243.4" y="256.8">1</text>
<text x="258.6" y="253">6</text>
<text x="202.2" y="260.9" transform="rotate(-90 202.2 260.9)">3</text>
<text x="253" y="260.9" transform="rotate(-90 253 260.9)">3</text>
<text x="10.5" y="285.7">F</text>
<text x="35" y="286.7">1</text>
<text x="85" y="286.7">2</text>
<text x="135" y="286.7">3</text>
<text x="185" y="286.7">4</text>
<text x="235" y="286.7">5</text>
<text x="285" y="286.7">6</text>
<text x="335" y="286.7">7</text>
<text x="385" y="286.7">8</text>
<text x="408.5" y="285.7">F</text>
</g>
<g font-size="1.8" fill="#004848">
<text x="74.2" y="33.7">RA0</text>
<text x="59.4" y="36.2">Vdd</text>
<text x="74.2" y="36.2">RA1</text>
<text x="74.2" y="38.8">RA2</text>
<text x="74.2" y="41.3">RA3</text>
<text x="74.2" y="43.9">RA4</text>
<text x="74.2" y="46.4">RA5</text>
<text x="132.6" y="43.9">1</text>
<text x="132.6" y="46.4">2</text>
<text x="59.4" y="48.9">RE3,/MCLR</text>
<text x="74.2" y="50.2">RB0</text>
<text x="74.2" y="52.7">RB1</text>
<text x="132.6" y="48.9">3</text>
<text x="132.6" y="51.5">4</text>
<text x="74.2" y="55.3">RB2</text>
<text x="74.2" y="57.8">RB3</text>
<text x="135.2" y="59.1">1</text>
<text x="244.9" y="56.6">+</text>
<text x="346.5" y="56.6">+</text>
<text x="59.4" y="61.6">RA6,OSC2</text>
<text x="74.2" y="60.4">RB4</text>
<text x="74.2" y="62.9">RB5</text>
<text x="74.2" y="65.4">RB6</text>
<text x="135.2" y="61.6">2</text>
<text x="135.2" y="64.2">3</text>
<text x="34" y="69.3">X2</text>
<text x="40" y="70.1" transform="rotate(-90 40 70.1)">G</text>
<text x="42.5" y="69.3">X1</text>
<text x="59.4" y="69.3">RA7,OSC1</text>
<text x="74.2" y="71.8">RC0</text>
<text x="74.2" y="68">RB7</text>
<text x="135.2" y="66.7">4</text>
<text x="74.2" y="74.3">RC1</text>
<text x="74.2" y="76.9">RC2</text>
<text x="74.2" y="79.4">RC3</text>
<text x="74.2" y="82">RC4</text>
<text x="59.4" y="84.5">Vss</text>
<text x="59.4" y="87">Vss</text>
<text x="74.2" y="84.5">RC5</text>
<text x="74.2" y="87">RC6</text>
<text x="74.2" y="89.6">RC7</text>
<text x="134.7" y="110.3">DE</text>
<text x="144.5" y="109.6" transform="rotate(-90 144.5 109.6)">Vcc</text>
<text x="244.9" y="112.4">+</text>
<text x="346.5" y="112.4">+</text>
<text x="134.4" y="119.2">/RE</text>
<text x="135.3" y="115.4">D</text>
<text x="153" y="114.1">A</text>
<text x="135.3" y="124.2">R</text>
<text x="153" y="125.5">B</text>
<text x="144.5" y="133.4" transform="rotate(-90 144.5 133.4)">GND</text>
<text x="57.4" y="155.5">P3</text>
<text x="56.6" y="163.9" transform="rotate(-90 56.6 163.9)">Power</text>
<text x="111.9" y="170.8">D1</text>
<text x="331.7" y="173.3">P4</text>
<text x="108.4" y="189.5">SMP4-RGY</text>
<text x="200.4" y="190.8" transform="rotate(-90 200.4 190.8)">Vcc</text>
<text x="251.2" y="190.8" transform="rotate(-90 251.2 190.8)">Vcc</text>
<text x="330.9" y="191.6" transform="rotate(-90 330.9 191.6)">Dimming Outputs</text>
<text x="191" y="195.4">COM</text>
<text x="207" y="197.9">NO</text>
<text x="207" y="192.8">NC</text>
<text x="241.8" y="195.4">COM</text>
<text x="257.8" y="197.9">NO</text>
<text x="257.8" y="192.8">NC</text>
<text x="58" y="201.2">5Vdc Jumper</text>
<text x="69.3" y="199.1" transform="rotate(-90 69.3 199.1)">J1</text>
<text x="192.2" y="201.7">IN</text>
<text x="243" y="201.7">IN</text>
<text x="200.4" y="209" transform="rotate(-90 200.4 209)">GND</text>
<text x="251.2" y="209" transform="rotate(-90 251.2 209)">GND</text>
<text x="67.5" y="224.1">D2</text>
<text x="64.8" y="229.2">APT2012</text>
<text x="67.5" y="236.8">D3</text>
<text x="64.8" y="241.9">APT2012</text>
<text x="200.4" y="244.2" transform="rotate(-90 200.4 244.2)">Vcc</text>
<text x="251.2" y="244.2" transform="rotate(-90 251.2 244.2)">Vcc</text>
<text x="191" y="248.7">COM</text>
<text x="207" y="251.2">NO</text>
<text x="207" y="246.2">NC</text>
<text x="241.8" y="248.7">COM</text>
<text x="257.8" y="251.2">NO</text>
<text x="257.8" y="246.2">NC</text>
<text x="192.2" y="255.1">IN</text>
<text x="243" y="255.1">IN</text>
<text x="200.4" y="262.3" transform="rotate(-90 200.4 262.3)">GND</text>
<text x="251.2" y="262.3" transform="rotate(-90 251.2 262.3)">GND</text>
</g>
<g font-size="1.4" fill="#004848">
<text x="274.3" y="33.4">10K</text>
<text x="274.7" y="31.6">R2</text>
<text x="375.9" y="33.4">10K</text>
<text x="376.3" y="31.6">R4</text>
<text x="33.1" y="41.1">C1</text>
<text x="38.2" y="41.1">C2</text>
<text x="33.5" y="45.8">100nF</text>
<text x="38.6" y="45.8">100nF</text>
<text x="267.3" y="43.2" transform="rotate(-90 267.3 43.2)">10K</text>
<text x="269.2" y="42.8" transform="rotate(-90 269.2 42.8)">R1</text>
<text x="368.9" y="43.2" transform="rotate(-90 368.9 43.2)">10K</text>
<text x="370.8" y="42.8" transform="rotate(-90 370.8 42.8)">R3</text>
<text x="99.2" y="51.3">C4</text>
<text x="287.1" y="51.3">C3</text>
<text x="99.5" y="56">470pF</text>
<text x="207.8" y="56.3">100K</text>
<text x="208.7" y="54.4">R5</text>
<text x="226" y="56.3">10K</text>
<text x="226.4" y="54.4">R6</text>
<text x="287.5" y="56">100nF</text>
<text x="309.4" y="56.3">100K</text>
<text x="310.3" y="54.4">R7</text>
<text x="327.6" y="56.3">10K</text>
<text x="328" y="54.4">R8</text>
<text x="236.3" y="61.4">C5</text>
<text x="337.9" y="61.4">C6</text>
<text x="236.7" y="66.1">220nF</text>
<text x="338.3" y="66.1">220nF</text>
<text x="221.6" y="75.5">C7</text>
<text x="229.3" y="75.5">100nF</text>
<text x="323.2" y="75.5">C8</text>
<text x="330.9" y="75.5">100nF</text>
<text x="274.3" y="89.3">10K</text>
<text x="274.3" y="87.5">R10</text>
<text x="375.9" y="89.3">10K</text>
<text x="375.9" y="87.5">R12</text>
<text x="267.3" y="99.1" transform="rotate(-90 267.3 99.1)">10K</text>
<text x="269.2" y="98.7" transform="rotate(-90 269.2 98.7)">R9</text>
<text x="368.9" y="99.1" transform="rotate(-90 368.9 99.1)">10K</text>
<text x="370.8" y="99.1" transform="rotate(-90 370.8 99.1)">R11</text>
<text x="122.1" y="107.1">C10</text>
<text x="287.1" y="107.1">C9</text>
<text x="122.4" y="111.8">100nF</text>
<text x="207.8" y="112.2">100K</text>
<text x="208.3" y="110.3">R13</text>
<text x="226" y="112.2">10K</text>
<text x="226" y="110.3">R14</text>
<text x="287.5" y="111.8">100nF</text>
<text x="309.4" y="112.2">100K</text>
<text x="309.9" y="110.3">R15</text>
<text x="327.6" y="112.2">10K</text>
<text x="327.6" y="110.3">R16</text>
<text x="236.4" y="117.3">C11</text>
<text x="338" y="117.3">C12</text>
<text x="236.7" y="122">220nF</text>
<text x="338.3" y="122">220nF</text>
<text x="220.8" y="131.4">C13</text>
<text x="229.3" y="131.4">100nF</text>
<text x="322.4" y="131.4">C14</text>
<text x="330.9" y="131.4">100nF</text>
<text x="126.6" y="173.1">300R</text>
<text x="127" y="171.3">R17</text>
<text x="126.6" y="179.5">300R</text>
<text x="127" y="177.6">R18</text>
<text x="205.9" y="177">C15</text>
<text x="256.7" y="177">C16</text>
<text x="126.6" y="185.8">300R</text>
<text x="127" y="184">R19</text>
<text x="206.2" y="181.7">100nF</text>
<text x="257" y="181.7">100nF</text>
<text x="52.9" y="226.5">300R</text>
<text x="53.3" y="224.6">R20</text>
<text x="107.4" y="230.9">D</text>
<text x="115.1" y="230.9">S</text>
<text x="143" y="230.9">D</text>
<text x="150.7" y="230.9">S</text>
<text x="205.9" y="230.3">C17</text>
<text x="256.7" y="230.3">C18</text>
<text x="53.3" y="237.3">R21</text>
<text x="53.7" y="239.2">1K</text>
<text x="111.5" y="237.4" transform="rotate(-90 111.5 237.4)">G</text>
<text x="147.1" y="237.4" transform="rotate(-90 147.1 237.4)">G</text>
<text x="206.2" y="235">100nF</text>
<text x="257" y="235">100nF</text>
</g>
<g font-size="1.4" fill="#840000">
<text x="116.5" y="172.5">1</text>
<text x="108.2" y="178.9">4</text>
<text x="116.5" y="178.9">2</text>
<text x="116.5" y="185.2">3</text>
<text x="65" y="225.8">1</text>
<text x="71.4" y="225.8">2</text>
<text x="65" y="238.5">1</text>
<text x="71.4" y="238.5">2</text>
</g>
<g font-size="1.1" fill="#004848">
<text x="49.8" y="31.1">+5V</text>
<text x="250.2" y="37.2">+12V</text>
<text x="351.8" y="37.2">+12V</text>
<text x="285.8" y="43.5">+12V</text>
<text x="250.2" y="93.1">+12V</text>
<text x="351.8" y="93.1">+12V</text>
<text x="143.8" y="97.1">+5V</text>
<text x="285.8" y="99.4">+12V</text>
<text x="75.2" y="118.7">+5V</text>
<text x="199.7" y="167">+5V</text>
<text x="250.5" y="167">+5V</text>
<text x="103.2" y="174.6">+5V</text>
<text x="44.8" y="221.6">+5V</text>
<text x="199.7" y="220.3">+5V</text>
<text x="250.5" y="220.3">+5V</text>
<text x="153.7" y="226.4">+12V</text>
<text x="44.5" y="234">+12V</text>
</g>
</svg>
